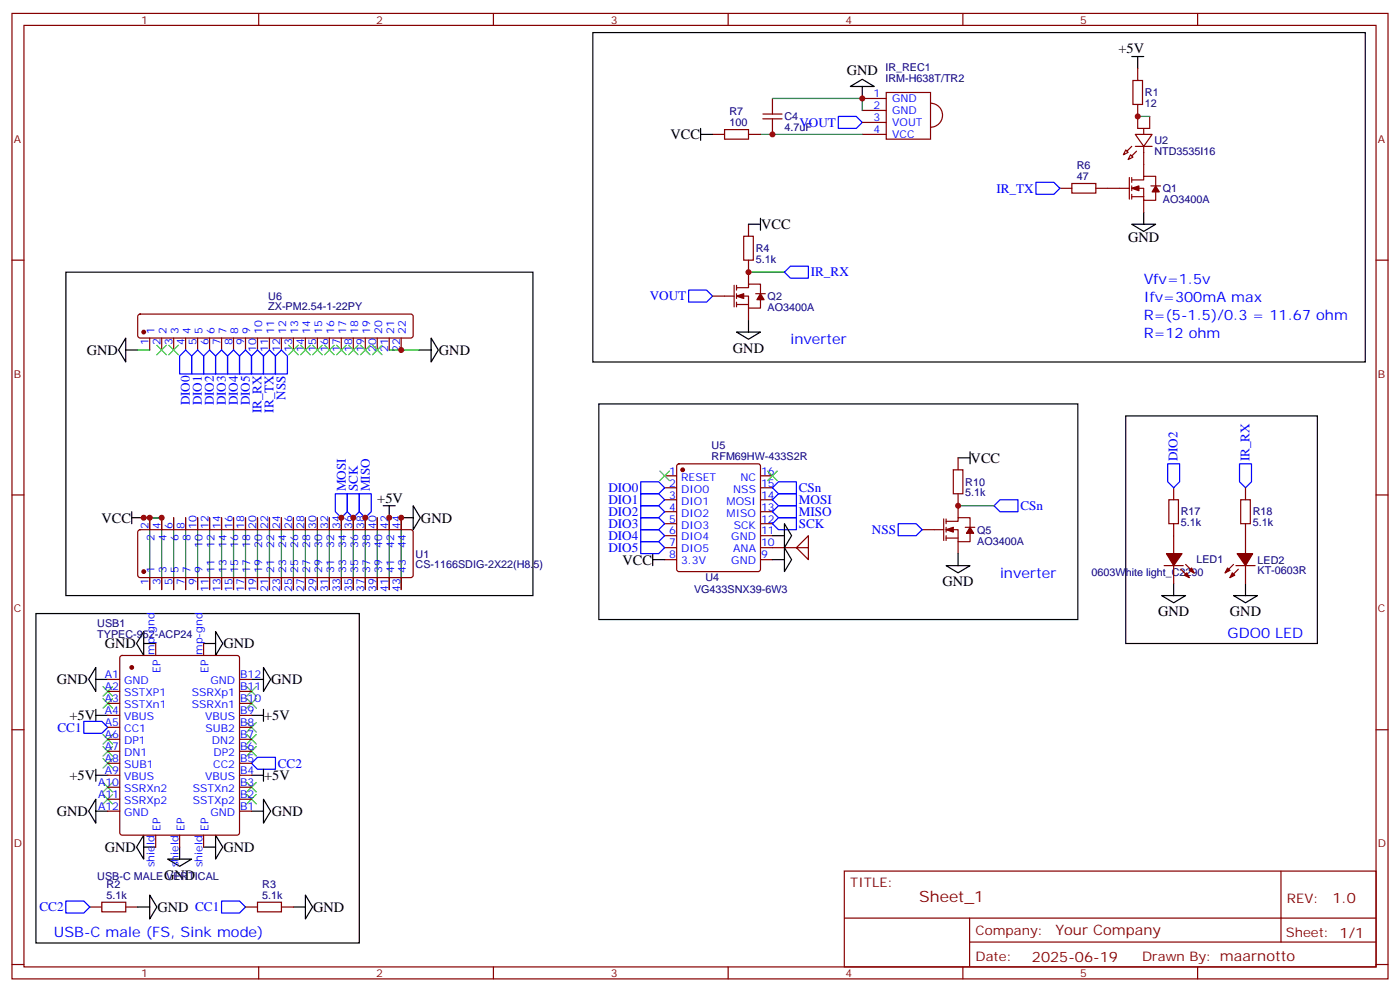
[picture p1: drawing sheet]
<svg xmlns="http://www.w3.org/2000/svg" width="412mm" height="292mm" viewBox="0 0 412 292" stroke-linecap="round" stroke-linejoin="round" font-family="sans-serif">
<g fill="none" stroke="#870000" stroke-width=".35">
<path d="M3.5 4h405.4v284.3h-405.4zM7.1 7.5h398.2v277.3h-398.2zM76.2 4v3.5M145.3 4v3.5M214.5 4v3.5M283.6 4v3.5M352.8 4v3.5M209.9 39.6h3.5M213.4 38.2h7.1v2.8h-7.1zM220.5 39.6h3.5M224.7 35h5.7M224.7 33.6h5.7"/>
<path d="M227.5 29v4.6M227.5 35v4.6M254 39.6h7.1M254 29h7.1M254 32.5h7.1M254 36.1h7.1M261.1 27.2h13v13.8h-13zM274.1 30.4a3.5 3.5 0 0 1 3.5 3.5 3.5 3.5 0 0 1-3.5 3.6M333.7 23.7h2.8v7.1h-2.8zM334.4 39.6h5l-2.5 3.5zM335.1 30.8v7h3.6v-3.5M335.1 20.2v3.5"/>
<path d="M336.9 37.8v1.8M312.2 55.5h3.5M315.7 54h7.1v2.9h-7.1zM322.8 55.5h9.9M331.6 44.2l.7 .7-1.4 .7zM332.7 52.3v6.3M333 45.6l.7 .7-1.4 .7zM333.4 53h3.5v-1.1h3.5v2.9M333.4 55.5h3.5v3.5h3.5v-2.5M333.4 57.9h3.5M333.4 52.3v1.4M333.4 54.8v1.4"/>
<path d="M333.4 57.2v1.4M334.4 43.1h5M336.9 43.1v8.8M336.9 59v3.5M339 54.8h2.8M3.5 76.6h3.6M219.1 69.6h2.8v7h-2.8zM220.5 66v3.6M220.5 76.6v7.1M405.3 76.6h3.6M40.8 92.7l.5-.2h79.7l.5 .2 .2 .5v5.6l-.2 .5-.5 .3h-79.7l-.5-.3-.2-.5v-5.6zM44.1 99.6v3.5"/>
<path d="M47.6 99.6v3.5M51.2 99.6v3.5M54.7 99.6v3.5M58.2 99.6v3.5M61.7 99.6v3.5M65.3 99.6v3.5M68.8 99.6v3.5M72.3 99.6v3.5M75.8 99.6v3.5M79.4 99.6v3.5M82.9 99.6v3.5M86.4 99.6v3.5"/>
<path d="M90 99.6v3.5M93.5 99.6v3.5M97 99.6v3.5M100.5 99.6v3.5M104.1 99.6v3.5M107.6 99.6v3.5M111.1 99.6v3.5M114.7 99.6v3.5M118.2 99.6v3.5M209.9 87.2h6.4M216.3 84v6.4M217 84.7h3.5v-1h3.5v2.8"/>
<path d="M217 87.2h3.5v3.5h3.5v-2.4M217 89.7h3.5M217 84v1.4M217 86.5v1.4M217 89v1.4M220.5 90.7v3.6M222.6 86.5h2.8M199.6 136.8l.4-.2h23.3l.5 .2 .2 .5v30.3l-.2 .5-.5 .2h-23.3l-.5-.2-.2-.5v-30.3zM280.8 138.4h2.8v7h-2.8zM282.2 134.8v3.6M3.5 145.8h3.6M40.8 156.2l.5-.2h79.7l.5 .2 .2 .5v12.7l-.2 .5-.5 .2h-79.7l-.5-.2-.2-.5v-12.7z"/>
<path d="M44.1 152.5v3.5M47.6 152.5v3.5M51.2 152.5v3.5M54.7 152.5v3.5M58.2 152.5v3.5M61.7 152.5v3.5M65.3 152.5v3.5M68.8 152.5v3.5M72.3 152.5v3.5M75.8 152.5v3.5M79.4 152.5v3.5M82.9 152.5v3.5"/>
<path d="M86.4 152.5v3.5M90 152.5v3.5M93.5 152.5v3.5M97 152.5v3.5M100.5 152.5v3.5M104.1 152.5v3.5M107.6 152.5v3.5M111.1 152.5v3.5M114.7 152.5v3.5M118.2 152.5v3.5M195.8 140.1h3.5M195.8 143.7h3.5"/>
<path d="M195.8 147.2h3.5M195.8 150.7h3.5M195.8 154.2h3.5M195.8 157.8h3.5M224 140.1h3.5M224 143.7h3.5M224 147.2h3.5M224 150.7h3.5M224 154.2h3.5M224 157.8h3.5M271.6 156h6.4M278 152.8v6.4"/>
<path d="M278.7 153.5h3.5v-1h3.6v2.8M278.7 156h3.5v3.5h3.6v-2.4M278.7 158.5h3.5M278.7 152.8v1.4M278.7 155.3v1.4M278.7 157.8v1.4M282.2 145.4v7.1M282.2 159.5v3.6M284.3 155.3h2.9M344.3 147.2h2.8v7h-2.8zM345.7 143.7v3.5M345.7 154.2v8.9"/>
<path d="M365.5 147.2h2.8v7h-2.8zM366.9 143.7v3.5M366.9 154.2v8.9M405.3 145.8h3.6M44.1 170.1v3.5M47.6 170.1v3.5M51.2 170.1v3.5M54.7 170.1v3.5M58.2 170.1v3.5M61.7 170.1v3.5M65.3 170.1v3.5M68.8 170.1v3.5"/>
<path d="M72.3 170.1v3.5M75.8 170.1v3.5M79.4 170.1v3.5M82.9 170.1v3.5M86.4 170.1v3.5M90 170.1v3.5M93.5 170.1v3.5M97 170.1v3.5M100.5 170.1v3.5M104.1 170.1v3.5M107.6 170.1v3.5M111.1 170.1v3.5"/>
<path d="M114.7 170.1v3.5M118.2 170.1v3.5M195.8 161.3h3.5M195.8 164.8h3.5M224 161.3h10.6l3.5-3.5v7l-3.5-3.5h3.5M224 164.8h3.5M342.9 166.6h5.6M345.7 166.6v5.3M347.8 167.6l2.5 2.5M349.2 166.2l2.5 2.5M363.4 166.2l-2.5 2.5M364.1 166.6h5.6"/>
<path d="M364.8 167.6l-2.5 2.5M366.9 166.6v5.3M35.5 193.2l.5-.2h33.8l.7 .5 .1 51.8-.5 .6-34.1 .1-.7-.5v-51.8zM45.9 189.5v3.5M60 189.5v3.5M3.5 214.9h3.6M31.7 217.7h3.6M31.7 214.2h3.6M31.7 210.7h3.6M31.7 207.2h3.6M31.7 203.6h3.6M31.7 200.1h3.6"/>
<path d="M70.6 217.7h3.5M70.6 214.2h3.5M70.6 210.7h3.5M70.6 207.2h3.5M70.6 203.6h3.5M70.6 200.1h3.5M405.3 214.9h3.6M31.7 238.9h3.6M31.7 235.4h3.6M31.7 231.8h3.6M31.7 228.3h3.6M31.7 224.8h3.6"/>
<path d="M31.7 221.3h3.6M70.6 238.9h3.5M70.6 235.4h3.5M70.6 231.8h3.5M70.6 228.3h3.5M70.6 224.8h3.5M70.6 221.3h3.5M45.9 246v3.5M52.9 246v3.5M60 246v3.5M248.7 256.5h156.6v28.3h-156.6zM377.3 256.6v20.8"/>
<path d="M26.5 267.1h3.5M30 265.7h7v2.8h-7zM37 267.1h3.6M72.3 267.1h3.5M75.8 265.7h7.1v2.8h-7.1zM82.9 267.1h3.5M248.7 270.4h156.5M285.6 277.4h119.6M285.6 270.4v14.1M3.5 284.1h3.6M76.2 284.8v3.5M145.3 284.8v3.5"/>
<path d="M214.5 284.8v3.5M283.6 284.8v3.5M352.8 284.8v3.5M405.3 284.1h3.6"/>
</g>
<g fill="none" stroke="#3c3" stroke-width=".35">
<path d="M46.2 101.7l2.8 2.8M49 101.7l-2.8 2.8M49.7 101.7l2.9 2.8M52.6 101.7l-2.9 2.8M85 101.7l2.8 2.8M87.8 101.7l-2.8 2.8M88.5 101.7l2.9 2.8M91.4 101.7l-2.9 2.8M92.1 101.7l2.8 2.8M94.9 101.7l-2.8 2.8M95.6 101.7l2.8 2.8M98.4 101.7l-2.8 2.8"/>
<path d="M99.1 101.7l2.9 2.8M102 101.7l-2.9 2.8M102.7 101.7l2.8 2.8M105.5 101.7l-2.8 2.8M106.2 101.7l2.8 2.8M109 101.7l-2.8 2.8M109.7 101.7l2.8 2.8M112.5 101.7l-2.8 2.8M194.4 138.7l2.8 2.8M197.2 138.7l-2.8 2.8M226.1 138.7l2.9 2.8M229 138.7l-2.9 2.8"/>
<path d="M30.3 202.2l2.9 2.8M30.3 205.7l2.9 2.9M30.3 219.9l2.9 2.8M30.3 216.3l2.9 2.8M33.2 202.2l-2.9 2.8M33.2 205.7l-2.9 2.9M33.2 219.9l-2.9 2.8M33.2 216.3l-2.9 2.8M72.7 219.9l2.8 2.8M72.7 216.3l2.8 2.8M72.7 202.2l2.8 2.8M72.7 205.7l2.8 2.9"/>
<path d="M72.7 212.8l2.8 2.8M75.5 219.9l-2.8 2.8M75.5 216.3l-2.8 2.8M75.5 202.2l-2.8 2.8M75.5 205.7l-2.8 2.9M75.5 212.8l-2.8 2.8M30.3 234l2.9 2.8M30.3 230.4l2.9 2.9M30.3 223.4l2.9 2.8M33.2 234l-2.9 2.8M33.2 230.4l-2.9 2.9M33.2 223.4l-2.9 2.8"/>
<path d="M72.7 230.4l2.8 2.9M72.7 234l2.8 2.8M75.5 230.4l-2.8 2.9M75.5 234l-2.8 2.8"/>
</g>
<g fill="none" stroke="#00f" stroke-width=".35">
<path d="M246.9 34.3h5.3l1.8 1.8-1.8 1.7h-5.3zM305.2 53.7h5.2l1.8 1.8-1.8 1.7h-5.2zM202.8 85.4h5.3l1.8 1.8-1.8 1.8h-5.3zM231.1 80.2l1.7-1.8h5.3v3.5h-5.3zM54.7 103.1l1.7 1.7v5.3h-3.5v-5.3zM58.2 103.1l1.8 1.7v5.3h-3.6v-5.3zM61.7 103.1l1.8 1.7v5.3h-3.5v-5.3zM65.3 103.1l1.7 1.7v5.3h-3.5v-5.3zM68.8 103.1l1.8 1.7v5.3h-3.6v-5.3zM72.3 103.1l1.8 1.7v5.3h-3.5v-5.3zM75.8 103.1l1.8 1.7v5.3h-3.5v-5.3zM79.4 103.1l1.7 1.7v5.3h-3.5v-5.3z"/>
<path d="M82.9 103.1l1.8 1.7v5.3h-3.6v-5.3zM344 136.6h3.5v5.3l-1.8 1.8-1.7-1.8zM365.1 136.6h3.6v5.3l-1.8 1.8-1.8-1.8zM98.8 145.4h3.5v5.3l-1.8 1.8-1.7-1.8zM102.3 145.4h3.5v5.3l-1.7 1.8-1.8-1.8zM105.8 145.4h3.6v5.3l-1.8 1.8-1.8-1.8zM188.7 148.9h5.3l1.8 1.8-1.8 1.8h-5.3zM188.7 152.5h5.3l1.8 1.7-1.8 1.8h-5.3zM188.7 156h5.3l1.8 1.8-1.8 1.7h-5.3zM188.7 159.5h5.3l1.8 1.8-1.8 1.8h-5.3zM188.7 145.4h5.3l1.8 1.8-1.8 1.7h-5.3zM188.7 141.9h5.3l1.8 1.8-1.8 1.7h-5.3z"/>
<path d="M227.5 147.2l1.8-1.8h5.3v3.5h-5.3zM227.5 154.2l1.8-1.7h5.3v3.5h-5.3zM227.5 150.7l1.8-1.8h5.3v3.6h-5.3zM227.5 143.7l1.8-1.8h5.3v3.5h-5.3zM264.6 154.2h5.3l1.7 1.8-1.7 1.8h-5.3zM294.6 147.2h5.3v3.5h-5.3l-1.8-1.8zM24.7 212.4h5.3l1.7 1.8-1.7 1.8h-5.3zM74.1 224.8l1.7-1.8h5.3v3.6h-5.3zM19.4 265.4h5.3l1.8 1.7-1.8 1.8h-5.3zM65.3 265.4h5.3l1.7 1.7-1.7 1.8h-5.3z"/>
</g>
<g fill="none" stroke="#000" stroke-width=".35">
<path d="M174.6 9.6h227.6v97h-227.6zM333.4 16.7h3.5M335.1 16.7v3.5M206.4 39.6h3.5M206.4 37.8v3.5M250.5 25.5l3.5-2.1 3.5 2.1zM254 25.5v3.5M220.5 66h3.5M224 64.3v3.5M333.4 66h7l-3.5 2.2zM336.9 62.5v3.5M19.4 80.2h137.6v95.2h-137.6z"/>
<path d="M37 99.6v7l-2.1-3.5zM127 99.6l2.1 3.5-2.1 3.5zM217 97.8h7l-3.5 2.1zM220.5 94.3v3.5M37 103.1h3.6M123.5 103.1h3.5M176.4 119h141.1v63.5h-141.1zM282.2 134.8h3.6M285.8 133.1v3.5M331.6 122.5h56.5v67h-56.5zM38.8 152.5h3.5M38.8 150.7v3.5"/>
<path d="M112.9 148.9h3.5M114.7 148.9v3.6M118.2 152.5h3.5M121.7 148.9l2.1 3.6-2.1 3.5zM227.5 157.8h3.6M231.1 154.2l2.1 3.6-2.1 3.5zM192.3 164.8h3.5M192.3 163.1v3.5M227.5 164.8h3.6M231.1 161.3l2.1 3.5-2.1 3.5zM278.7 166.6h7.1l-3.6 2.1zM282.2 163.1v3.5"/>
<path d="M342.2 175.4h7l-3.5 2.1zM345.7 171.9v3.5M363.4 175.4h7l-3.5 2.1zM366.9 171.9v3.5M10.6 180.7h95.2v97h-95.2zM28.2 196.6v7l-2.1-3.5zM42.3 186v7l-2.1-3.5zM42.3 189.5h3.6M60 189.5h3.5M63.5 186l2.1 3.5-2.1 3.5zM77.6 196.6l2.1 3.5-2.1 3.5zM28.2 210.7h3.5"/>
<path d="M28.2 208.9v3.5M28.2 200.1h3.5M74.1 210.7h3.5M74.1 200.1h3.5M77.6 208.9v3.5M28.2 235.4v7l-2.1-3.5zM28.2 226.6v3.5M28.2 228.3h3.5M28.2 238.9h3.5M74.1 228.3h3.5M74.1 238.9h3.5M77.6 235.4l2.1 3.5-2.1 3.5z"/>
<path d="M77.6 226.6v3.5M42.3 246v7l-2.1-3.5zM42.3 249.5h3.6M49.4 253h7l-3.5 2.1zM52.9 249.5v3.5M60 249.5h3.5M63.5 246l2.1 3.5-2.1 3.5zM40.6 267.1h3.5M44.1 263.6l2.1 3.5-2.1 3.6zM86.4 267.1h3.6M90 263.6l2.1 3.5-2.1 3.6z"/>
</g>
<g fill="none" stroke="#008700" stroke-width=".35">
<path d="M224 39.6h30M227.5 29h26.5v3.5M335.1 34.3h3.6M220.5 80.2h10.6M40.6 103.1h3.5M114.7 103.1h8.8M42.3 152.5h5.3v21.1M44.1 152.5v21.1M51.2 152.5v21.1M54.7 152.5v21.1M58.2 152.5v21.1M61.7 152.5v21.1"/>
<path d="M65.3 152.5v21.1M68.8 152.5v21.1M72.3 152.5v21.1M75.8 152.5v21.1M79.4 152.5v21.1M82.9 152.5v21.1M86.4 152.5v21.1M90 152.5v21.1M93.5 152.5v21.1M97 152.5v21.1M100.5 152.5v21.1M104.1 152.5v21.1"/>
<path d="M107.6 152.5v21.1M111.1 152.5v21.1M114.7 152.5v21.1M118.2 152.5v21.1M282.2 148.9h10.6"/>
</g>
<g fill="#870000" stroke="#870000" stroke-width=".35">
<path d="M217 87.2l2.1-.7v1.4z"/>
<path d="M224 86.5l1.1 1.8h-2.1z"/>
<path d="M333.4 55.5l2.1-.7v1.4z"/>
<path d="M340.4 54.8l1.1 1.7h-2.1z"/>
<path d="M363 168.7l.7 .7-1.4 .7z"/>
<path d="M361.6 167.3l.7 .7-1.4 .7z"/>
<path d="M364.4 163.1h4.6l-2.1 3.5z"/>
<path d="M348.9 169.4l.7-.7 .7 1.4z"/>
<path d="M350.3 168l.7-.7 .7 1.4z"/>
<path d="M343.6 163.1h4.6l-2.5 3.5z"/>
<path d="M333.4 43.1l-1.4 1.4z"/>
<path d="M333.4 45.9l1.4-1.4z"/>
<path d="M278.7 156l2.1-.7v1.4z"/>
<path d="M285.8 155.3l1 1.8h-2.1z"/>
<circle cx="42.3" cy="97.8" r=".53"/>
<circle cx="201.1" cy="138.4" r=".53"/>
<circle cx="38.8" cy="196.6" r=".53"/>
<circle cx="42.3" cy="168.3" r=".53"/>
</g>
<g fill="#c00">
<circle cx="220.5" cy="80.2" r=".88"/>
<circle cx="118.2" cy="103.1" r=".88"/>
<circle cx="227.5" cy="39.6" r=".88"/>
<circle cx="254" cy="29" r=".88"/>
<circle cx="335.1" cy="34.3" r=".88"/>
<circle cx="47.6" cy="152.5" r=".88"/>
<circle cx="282.2" cy="148.9" r=".88"/>
<circle cx="42.3" cy="152.5" r=".88"/>
<circle cx="44.1" cy="152.5" r=".88"/>
<circle cx="118.2" cy="152.5" r=".88"/>
<circle cx="114.7" cy="152.5" r=".88"/>
<circle cx="107.6" cy="152.5" r=".88"/>
<circle cx="104.1" cy="152.5" r=".88"/>
<circle cx="100.5" cy="152.5" r=".88"/>
</g>
<text font-size="4.6" fill="#800" x="270.8" y="265.6">Sheet_1</text>
<g font-size="4.2">
<text x="329.5" y="15.6">+5V</text>
<text x="249.4" y="22.1">GND</text>
<text x="197.5" y="41">VCC</text>
<text x="224.2" y="67.5">VCC</text>
<text x="332.3" y="71.3">GND</text>
<text x="25.6" y="104.6">GND</text>
<text x="129.3" y="104.6">GND</text>
<text x="215.9" y="103.8">GND</text>
<text x="285.9" y="136.3">VCC</text>
<text x="111.1" y="148.2">+5V</text>
<text x="29.9" y="153.9">VCC</text>
<text x="124" y="153.9">GND</text>
<text x="183.4" y="166.3">VCC</text>
<text x="277.6" y="172.6">GND</text>
<text x="341.1" y="181.5">GND</text>
<text x="362.3" y="181.5">GND</text>
<text x="30.9" y="190.9">GND</text>
<text x="65.8" y="190.9">GND</text>
<text x="16.8" y="201.5">GND</text>
<text x="79.9" y="201.5">GND</text>
<text x="20.5" y="212.1">+5V</text>
<text x="77.8" y="212.1">+5V</text>
<text x="20.5" y="229.7">+5V</text>
<text x="77.8" y="229.7">+5V</text>
<text x="16.8" y="240.3">GND</text>
<text x="80.1" y="240.3">GND</text>
<text x="30.9" y="250.9">GND</text>
<text x="65.8" y="250.9">GND</text>
<text x="48.3" y="259">GND</text>
<text x="46.4" y="268.6">GND CC1</text>
<text x="92.3" y="268.6">GND</text>
</g>
<g font-size="4.2" fill="#00f">
<text x="336.9" y="83.7">Vfv=1.5v</text>
<text x="336.9" y="89">Ifv=300mA max</text>
<text x="336.9" y="94.3">R=(5-1.5)/0.3 = 11.67 ohm</text>
<text x="232.8" y="101.3">inverter</text>
<text x="336.9" y="99.6">R=12 ohm</text>
<text x="294.6" y="170.1">inverter</text>
<text x="361.6" y="187.7">GDO0 LED</text>
<text x="15.9" y="275.9">USB-C male (FS, Sink mode)</text>
</g>
<g font-size="4.2" fill="#800">
<text x="392.5" y="265.8">1.0</text>
<text x="310.9" y="275.4">Your Company</text>
<text x="304" y="283.2">2025-06-19</text>
</g>
<g font-size="3.9" fill="#00f">
<text x="235.5" y="37.3">VOUT</text>
<text x="293.5" y="56.7">IR_TX</text>
<text x="238.8" y="81.3">IR_RX</text>
<text x="191.4" y="88.5">VOUT</text>
<text x="56" y="119.4" transform="rotate(-90 56 119.4)">DIO0</text>
<text x="59.5" y="119.4" transform="rotate(-90 59.5 119.4)">DIO1</text>
<text x="63" y="119.4" transform="rotate(-90 63 119.4)">DIO2</text>
<text x="66.5" y="119.4" transform="rotate(-90 66.5 119.4)">DIO3</text>
<text x="70.1" y="119.4" transform="rotate(-90 70.1 119.4)">DIO4</text>
<text x="73.6" y="119.4" transform="rotate(-90 73.6 119.4)">DIO5</text>
<text x="84.1" y="117.7" transform="rotate(-90 84.1 117.7)">NSS</text>
<text x="77" y="121.7" transform="rotate(-90 77 121.7)">IR_RX</text>
<text x="80.5" y="121.5" transform="rotate(-90 80.5 121.5)">IR_TX</text>
<text x="346.8" y="135.9" transform="rotate(-90 346.8 135.9)">DIO2</text>
<text x="368" y="135.9" transform="rotate(-90 368 135.9)">IR_RX</text>
<text x="101.9" y="144.7" transform="rotate(-90 101.9 144.7)">MOSI</text>
<text x="105.4" y="144.7" transform="rotate(-90 105.4 144.7)">SCK</text>
<text x="108.9" y="144.7" transform="rotate(-90 108.9 144.7)">MISO</text>
<text x="179.2" y="148.4">DIO1</text>
<text x="179.2" y="144.9">DIO0</text>
<text x="235.3" y="144.8">CSn</text>
<text x="235.3" y="148.5">MOSI</text>
<text x="179.2" y="152">DIO2</text>
<text x="179.2" y="155.5">DIO3</text>
<text x="235.3" y="155.6">SCK</text>
<text x="235.3" y="152.1">MISO</text>
<text x="300.6" y="150.1">CSn</text>
<text x="179.2" y="159">DIO4</text>
<text x="256.8" y="157.3">NSS</text>
<text x="179.2" y="162.6">DIO5</text>
<text x="16.9" y="215.5">CC1</text>
<text x="81.8" y="226.1">CC2</text>
<text x="11.6" y="268.4">CC2</text>
</g>
<g font-size="3.9" fill="#800">
<text x="250.5" y="261.1">TITLE:</text>
<text x="379.1" y="265.8">REV:</text>
<text x="287.4" y="275.3">Company:</text>
<text x="378.7" y="275.9">Sheet: 1/1</text>
<text x="287.4" y="283">Date:</text>
<text x="336.4" y="283.1">Drawn By: maarnotto</text>
</g>
<g font-size="3.2" fill="#800">
<text x="41.6" y="6.9">1</text>
<text x="110.8" y="6.9">2</text>
<text x="179.9" y="6.9">3</text>
<text x="249.1" y="6.9">4</text>
<text x="318.2" y="6.9">5</text>
<text x="4.1" y="42.1">A</text>
<text x="405.9" y="42.1">A</text>
<text x="4.1" y="111.2">B</text>
<text x="405.9" y="111.2">B</text>
<text x="4.1" y="180.3">C</text>
<text x="405.9" y="180.3">C</text>
<text x="4.1" y="249.5">D</text>
<text x="405.9" y="249.5">D</text>
<text x="41.6" y="287.8">1</text>
<text x="110.8" y="287.8">2</text>
<text x="179.9" y="287.8">3</text>
<text x="249.1" y="287.8">4</text>
<text x="318.2" y="287.8">5</text>
</g>
<g font-size="3.2" fill="#000080">
<text x="260.8" y="21">IR_REC1</text>
<text x="260.8" y="24.3">IRM-H638T/TR2</text>
<text x="337.3" y="28.4">R1</text>
<text x="214.9" y="33.9">R7</text>
<text x="231.1" y="35.4">C4</text>
<text x="337.3" y="31.5">12</text>
<text x="214.9" y="37.1">100</text>
<text x="231.1" y="38.6">4.7uF</text>
<text x="340.1" y="45.6">NTD3535I16</text>
<text x="340.1" y="42.5">U2</text>
<text x="317.2" y="53">47</text>
<text x="317.2" y="49.8">R6</text>
<text x="342.5" y="59.8">AO3400A</text>
<text x="342.5" y="56.6">Q1</text>
<text x="222.6" y="77.4">5.1k</text>
<text x="222.6" y="74.2">R4</text>
<text x="79" y="88.2">U6</text>
<text x="226.1" y="88.3">Q2</text>
<text x="79" y="91.4">ZX-PM2.54-1-22PY</text>
<text x="226.1" y="91.6">AO3400A</text>
<text x="209.6" y="135.4">RFM69HW-433S2R</text>
<text x="209.6" y="132.3">U5</text>
<text x="284.3" y="143">R10</text>
<text x="284.3" y="146.2">5.1k</text>
<text x="347.8" y="155">5.1k</text>
<text x="347.8" y="151.8">R17</text>
<text x="369" y="155">5.1k</text>
<text x="369" y="151.8">R18</text>
<text x="287.9" y="160.4">AO3400A</text>
<text x="287.9" y="157.1">Q5</text>
<text x="122.4" y="167.4">CS-1166SDIG-2X22(H8.5)</text>
<text x="122.4" y="164.3">U1</text>
<text x="352.4" y="165.9">LED1</text>
<text x="370.4" y="166">LED2</text>
<text x="207.8" y="171.3">U4</text>
<text x="321.6" y="169.5">0603White light_C2290</text>
<text x="370.4" y="169.1">KT-0603R</text>
<text x="204.4" y="174.8">VG433SNX39-6W3</text>
<text x="28.7" y="184.6">USB1</text>
<text x="28.7" y="187.7">TYPEC-952-ACP24</text>
<text x="28.7" y="259.3">USB-C MALE VERTICAL</text>
<text x="31.4" y="261.4">R2</text>
<text x="77.3" y="261.4">R3</text>
<text x="31.4" y="264.7">5.1k</text>
<text x="77.3" y="264.7">5.1k</text>
</g>
<g font-size="3.2" fill="#00f">
<text x="257.3" y="28.6">1</text>
<text x="257.3" y="32.2">2</text>
<text x="257.3" y="35.7">3</text>
<text x="262.8" y="30.1">GND</text>
<text x="262.8" y="33.6">GND</text>
<text x="257.3" y="39.2">4</text>
<text x="262.8" y="37.1">VOUT</text>
<text x="262.8" y="40.6">VCC</text>
<text x="43.7" y="101.7" transform="rotate(-90 43.7 101.7)">1</text>
<text x="45.5" y="98.2" transform="rotate(-90 45.5 98.2)">1</text>
<text x="47.3" y="101.7" transform="rotate(-90 47.3 101.7)">2</text>
<text x="49" y="98.2" transform="rotate(-90 49 98.2)">2</text>
<text x="50.8" y="101.7" transform="rotate(-90 50.8 101.7)">3</text>
<text x="52.6" y="98.2" transform="rotate(-90 52.6 98.2)">3</text>
<text x="54.3" y="101.7" transform="rotate(-90 54.3 101.7)">4</text>
<text x="56.1" y="98.2" transform="rotate(-90 56.1 98.2)">4</text>
<text x="57.9" y="101.7" transform="rotate(-90 57.9 101.7)">5</text>
<text x="59.6" y="98.2" transform="rotate(-90 59.6 98.2)">5</text>
<text x="61.4" y="101.7" transform="rotate(-90 61.4 101.7)">6</text>
<text x="63.1" y="98.2" transform="rotate(-90 63.1 98.2)">6</text>
<text x="64.9" y="101.7" transform="rotate(-90 64.9 101.7)">7</text>
<text x="66.7" y="98.2" transform="rotate(-90 66.7 98.2)">7</text>
<text x="68.4" y="101.7" transform="rotate(-90 68.4 101.7)">8</text>
<text x="70.2" y="98.2" transform="rotate(-90 70.2 98.2)">8</text>
<text x="72" y="101.7" transform="rotate(-90 72 101.7)">9</text>
<text x="73.7" y="98.2" transform="rotate(-90 73.7 98.2)">9</text>
<text x="77.3" y="98.2" transform="rotate(-90 77.3 98.2)">10</text>
<text x="80.8" y="98.2" transform="rotate(-90 80.8 98.2)">11</text>
<text x="84.3" y="98.2" transform="rotate(-90 84.3 98.2)">12</text>
<text x="87.8" y="98.2" transform="rotate(-90 87.8 98.2)">13</text>
<text x="91.4" y="98.2" transform="rotate(-90 91.4 98.2)">14</text>
<text x="94.9" y="98.2" transform="rotate(-90 94.9 98.2)">15</text>
<text x="98.4" y="98.2" transform="rotate(-90 98.4 98.2)">16</text>
<text x="102" y="98.2" transform="rotate(-90 102 98.2)">17</text>
<text x="105.5" y="98.2" transform="rotate(-90 105.5 98.2)">18</text>
<text x="109" y="98.2" transform="rotate(-90 109 98.2)">19</text>
<text x="112.5" y="98.2" transform="rotate(-90 112.5 98.2)">20</text>
<text x="116.1" y="98.2" transform="rotate(-90 116.1 98.2)">21</text>
<text x="119.6" y="98.2" transform="rotate(-90 119.6 98.2)">22</text>
<text x="75.5" y="103.8" transform="rotate(-90 75.5 103.8)">10</text>
<text x="79" y="103.8" transform="rotate(-90 79 103.8)">11</text>
<text x="82.5" y="103.8" transform="rotate(-90 82.5 103.8)">12</text>
<text x="86.1" y="103.8" transform="rotate(-90 86.1 103.8)">13</text>
<text x="89.6" y="103.8" transform="rotate(-90 89.6 103.8)">14</text>
<text x="93.1" y="103.8" transform="rotate(-90 93.1 103.8)">15</text>
<text x="96.7" y="103.8" transform="rotate(-90 96.7 103.8)">16</text>
<text x="100.2" y="103.8" transform="rotate(-90 100.2 103.8)">17</text>
<text x="103.7" y="103.8" transform="rotate(-90 103.7 103.8)">18</text>
<text x="107.2" y="103.8" transform="rotate(-90 107.2 103.8)">19</text>
<text x="110.8" y="103.8" transform="rotate(-90 110.8 103.8)">20</text>
<text x="114.3" y="103.8" transform="rotate(-90 114.3 103.8)">21</text>
<text x="117.8" y="103.8" transform="rotate(-90 117.8 103.8)">22</text>
<text x="197.1" y="139.8">1</text>
<text x="197.1" y="143.3">2</text>
<text x="200.6" y="141.5">RESET</text>
<text x="218.1" y="141.5">NC</text>
<text x="224.2" y="143.3">15</text>
<text x="224.2" y="139.8">16</text>
<text x="197.1" y="146.8">3</text>
<text x="200.6" y="145.1">DIO0</text>
<text x="200.6" y="148.6">DIO1</text>
<text x="214" y="148.6">MOSI</text>
<text x="216" y="145.1">NSS</text>
<text x="224.2" y="146.8">14</text>
<text x="43.7" y="155.8" transform="rotate(-90 43.7 155.8)">2</text>
<text x="47.3" y="155.8" transform="rotate(-90 47.3 155.8)">4</text>
<text x="50.8" y="155.8" transform="rotate(-90 50.8 155.8)">6</text>
<text x="54.3" y="155.8" transform="rotate(-90 54.3 155.8)">8</text>
<text x="57.9" y="155.8" transform="rotate(-90 57.9 155.8)">10</text>
<text x="61.4" y="155.8" transform="rotate(-90 61.4 155.8)">12</text>
<text x="64.9" y="155.8" transform="rotate(-90 64.9 155.8)">14</text>
<text x="68.4" y="155.8" transform="rotate(-90 68.4 155.8)">16</text>
<text x="72" y="155.8" transform="rotate(-90 72 155.8)">18</text>
<text x="75.5" y="155.8" transform="rotate(-90 75.5 155.8)">20</text>
<text x="79" y="155.8" transform="rotate(-90 79 155.8)">22</text>
<text x="82.5" y="155.8" transform="rotate(-90 82.5 155.8)">24</text>
<text x="86.1" y="155.8" transform="rotate(-90 86.1 155.8)">26</text>
<text x="89.6" y="155.8" transform="rotate(-90 89.6 155.8)">28</text>
<text x="93.1" y="155.8" transform="rotate(-90 93.1 155.8)">30</text>
<text x="96.7" y="155.8" transform="rotate(-90 96.7 155.8)">32</text>
<text x="100.2" y="155.8" transform="rotate(-90 100.2 155.8)">34</text>
<text x="103.7" y="155.8" transform="rotate(-90 103.7 155.8)">36</text>
<text x="107.2" y="155.8" transform="rotate(-90 107.2 155.8)">38</text>
<text x="110.8" y="155.8" transform="rotate(-90 110.8 155.8)">40</text>
<text x="114.3" y="155.8" transform="rotate(-90 114.3 155.8)">42</text>
<text x="117.8" y="155.8" transform="rotate(-90 117.8 155.8)">44</text>
<text x="197.1" y="150.4">4</text>
<text x="197.1" y="153.9">5</text>
<text x="200.6" y="152.1">DIO2</text>
<text x="200.6" y="155.6">DIO3</text>
<text x="214" y="152.1">MISO</text>
<text x="216.1" y="155.6">SCK</text>
<text x="224.2" y="153.9">12</text>
<text x="224.2" y="150.4">13</text>
<text x="45.5" y="159.3" transform="rotate(-90 45.5 159.3)">2</text>
<text x="49" y="159.3" transform="rotate(-90 49 159.3)">4</text>
<text x="52.6" y="159.3" transform="rotate(-90 52.6 159.3)">6</text>
<text x="56.1" y="159.3" transform="rotate(-90 56.1 159.3)">8</text>
<text x="59.6" y="161.3" transform="rotate(-90 59.6 161.3)">10</text>
<text x="63.1" y="161.3" transform="rotate(-90 63.1 161.3)">12</text>
<text x="66.7" y="161.3" transform="rotate(-90 66.7 161.3)">14</text>
<text x="70.2" y="161.3" transform="rotate(-90 70.2 161.3)">16</text>
<text x="73.7" y="161.3" transform="rotate(-90 73.7 161.3)">18</text>
<text x="77.3" y="161.3" transform="rotate(-90 77.3 161.3)">20</text>
<text x="80.8" y="161.3" transform="rotate(-90 80.8 161.3)">22</text>
<text x="84.3" y="161.3" transform="rotate(-90 84.3 161.3)">24</text>
<text x="87.8" y="161.3" transform="rotate(-90 87.8 161.3)">26</text>
<text x="91.4" y="161.3" transform="rotate(-90 91.4 161.3)">28</text>
<text x="94.9" y="161.3" transform="rotate(-90 94.9 161.3)">30</text>
<text x="98.4" y="161.3" transform="rotate(-90 98.4 161.3)">32</text>
<text x="102" y="161.3" transform="rotate(-90 102 161.3)">34</text>
<text x="105.5" y="161.3" transform="rotate(-90 105.5 161.3)">36</text>
<text x="109" y="161.3" transform="rotate(-90 109 161.3)">38</text>
<text x="112.5" y="161.3" transform="rotate(-90 112.5 161.3)">40</text>
<text x="116.1" y="161.3" transform="rotate(-90 116.1 161.3)">42</text>
<text x="119.6" y="161.3" transform="rotate(-90 119.6 161.3)">44</text>
<text x="197.1" y="157.4">6</text>
<text x="197.1" y="160.9">7</text>
<text x="200.6" y="159.2">DIO4</text>
<text x="215.4" y="159.2">GND</text>
<text x="224.2" y="160.9">10</text>
<text x="224.2" y="157.4">11</text>
<text x="197.1" y="164.5">8</text>
<text x="200.6" y="162.7">DIO5</text>
<text x="200.6" y="166.2">3.3V</text>
<text x="215.4" y="166.2">GND</text>
<text x="216" y="162.7">ANA</text>
<text x="224.2" y="164.5">9</text>
<text x="43.7" y="172.3" transform="rotate(-90 43.7 172.3)">1</text>
<text x="45.5" y="168.8" transform="rotate(-90 45.5 168.8)">1</text>
<text x="47.3" y="172.3" transform="rotate(-90 47.3 172.3)">3</text>
<text x="49" y="168.8" transform="rotate(-90 49 168.8)">3</text>
<text x="50.8" y="172.3" transform="rotate(-90 50.8 172.3)">5</text>
<text x="52.6" y="168.8" transform="rotate(-90 52.6 168.8)">5</text>
<text x="54.3" y="172.3" transform="rotate(-90 54.3 172.3)">7</text>
<text x="56.1" y="168.8" transform="rotate(-90 56.1 168.8)">7</text>
<text x="57.9" y="172.3" transform="rotate(-90 57.9 172.3)">9</text>
<text x="59.6" y="168.8" transform="rotate(-90 59.6 168.8)">9</text>
<text x="63.1" y="168.8" transform="rotate(-90 63.1 168.8)">11</text>
<text x="66.7" y="168.8" transform="rotate(-90 66.7 168.8)">13</text>
<text x="70.2" y="168.8" transform="rotate(-90 70.2 168.8)">15</text>
<text x="73.7" y="168.8" transform="rotate(-90 73.7 168.8)">17</text>
<text x="77.3" y="168.8" transform="rotate(-90 77.3 168.8)">19</text>
<text x="80.8" y="168.8" transform="rotate(-90 80.8 168.8)">21</text>
<text x="84.3" y="168.8" transform="rotate(-90 84.3 168.8)">23</text>
<text x="87.8" y="168.8" transform="rotate(-90 87.8 168.8)">25</text>
<text x="91.4" y="168.8" transform="rotate(-90 91.4 168.8)">27</text>
<text x="94.9" y="168.8" transform="rotate(-90 94.9 168.8)">29</text>
<text x="98.4" y="168.8" transform="rotate(-90 98.4 168.8)">31</text>
<text x="102" y="168.8" transform="rotate(-90 102 168.8)">33</text>
<text x="105.5" y="168.8" transform="rotate(-90 105.5 168.8)">35</text>
<text x="109" y="168.8" transform="rotate(-90 109 168.8)">37</text>
<text x="112.5" y="168.8" transform="rotate(-90 112.5 168.8)">39</text>
<text x="116.1" y="168.8" transform="rotate(-90 116.1 168.8)">41</text>
<text x="119.6" y="168.8" transform="rotate(-90 119.6 168.8)">43</text>
<text x="61.4" y="174.3" transform="rotate(-90 61.4 174.3)">11</text>
<text x="64.9" y="174.3" transform="rotate(-90 64.9 174.3)">13</text>
<text x="68.4" y="174.3" transform="rotate(-90 68.4 174.3)">15</text>
<text x="72" y="174.3" transform="rotate(-90 72 174.3)">17</text>
<text x="75.5" y="174.3" transform="rotate(-90 75.5 174.3)">19</text>
<text x="79" y="174.3" transform="rotate(-90 79 174.3)">21</text>
<text x="82.5" y="174.3" transform="rotate(-90 82.5 174.3)">23</text>
<text x="86.1" y="174.3" transform="rotate(-90 86.1 174.3)">25</text>
<text x="89.6" y="174.3" transform="rotate(-90 89.6 174.3)">27</text>
<text x="93.1" y="174.3" transform="rotate(-90 93.1 174.3)">29</text>
<text x="96.7" y="174.3" transform="rotate(-90 96.7 174.3)">31</text>
<text x="100.2" y="174.3" transform="rotate(-90 100.2 174.3)">33</text>
<text x="103.7" y="174.3" transform="rotate(-90 103.7 174.3)">35</text>
<text x="107.2" y="174.3" transform="rotate(-90 107.2 174.3)">37</text>
<text x="110.8" y="174.3" transform="rotate(-90 110.8 174.3)">39</text>
<text x="114.3" y="174.3" transform="rotate(-90 114.3 174.3)">41</text>
<text x="117.8" y="174.3" transform="rotate(-90 117.8 174.3)">43</text>
<text x="45.5" y="192.9" transform="rotate(-90 45.5 192.9)">mp-gnd</text>
<text x="59.6" y="192.9" transform="rotate(-90 59.6 192.9)">mp-gnd</text>
<text x="30.9" y="203.3">A2</text>
<text x="30.9" y="199.7">A1</text>
<text x="36.6" y="201.5">GND</text>
<text x="47.3" y="198.3" transform="rotate(-90 47.3 198.3)">EP</text>
<text x="61.4" y="198.3" transform="rotate(-90 61.4 198.3)">EP</text>
<text x="62" y="201.5">GND</text>
<text x="70.7" y="199.7">B12</text>
<text x="70.7" y="203.3">B11</text>
<text x="30.9" y="206.8">A3</text>
<text x="36.6" y="208.6">SSTXn1</text>
<text x="36.6" y="205">SSTXP1</text>
<text x="56.5" y="208.6">SSRXn1</text>
<text x="56.5" y="205">SSRXp1</text>
<text x="70.7" y="206.8">B10</text>
<text x="30.9" y="213.9">A5</text>
<text x="30.9" y="210.3">A4</text>
<text x="36.6" y="215.6">CC1</text>
<text x="36.6" y="212.1">VBUS</text>
<text x="60.4" y="212.1">VBUS</text>
<text x="60.6" y="215.6">SUB2</text>
<text x="70.7" y="210.3">B9</text>
<text x="70.7" y="213.9">B8</text>
<text x="30.9" y="220.9">A7</text>
<text x="30.9" y="217.4">A6</text>
<text x="36.6" y="219.1">DP1</text>
<text x="62.4" y="219.1">DN2</text>
<text x="70.7" y="217.4">B7</text>
<text x="70.7" y="220.9">B6</text>
<text x="30.9" y="228">A9</text>
<text x="30.9" y="224.4">A8</text>
<text x="36.6" y="226.2">SUB1</text>
<text x="36.6" y="222.7">DN1</text>
<text x="62.8" y="226.2">CC2</text>
<text x="62.9" y="222.7">DP2</text>
<text x="70.7" y="224.4">B5</text>
<text x="70.7" y="228">B4</text>
<text x="28.9" y="231.5">A10</text>
<text x="36.6" y="233.3">SSRXn2</text>
<text x="36.6" y="229.7">VBUS</text>
<text x="56.8" y="233.3">SSTXn2</text>
<text x="60.4" y="229.7">VBUS</text>
<text x="70.7" y="231.5">B3</text>
<text x="28.9" y="238.5">A12</text>
<text x="28.9" y="235">A11</text>
<text x="36.6" y="236.8">SSRXp2</text>
<text x="56.8" y="236.8">SSTXp2</text>
<text x="70.7" y="235">B2</text>
<text x="70.7" y="238.5">B1</text>
<text x="36.6" y="240.3">GND</text>
<text x="47.3" y="244.7" transform="rotate(-90 47.3 244.7)">EP</text>
<text x="54.3" y="244.7" transform="rotate(-90 54.3 244.7)">EP</text>
<text x="61.4" y="244.7" transform="rotate(-90 61.4 244.7)">EP</text>
<text x="62" y="240.3">GND</text>
<text x="45.5" y="255.4" transform="rotate(-90 45.5 255.4)">shield</text>
<text x="52.6" y="255.4" transform="rotate(-90 52.6 255.4)">shield</text>
<text x="59.6" y="255.4" transform="rotate(-90 59.6 255.4)">shield</text>
</g>
</svg>
